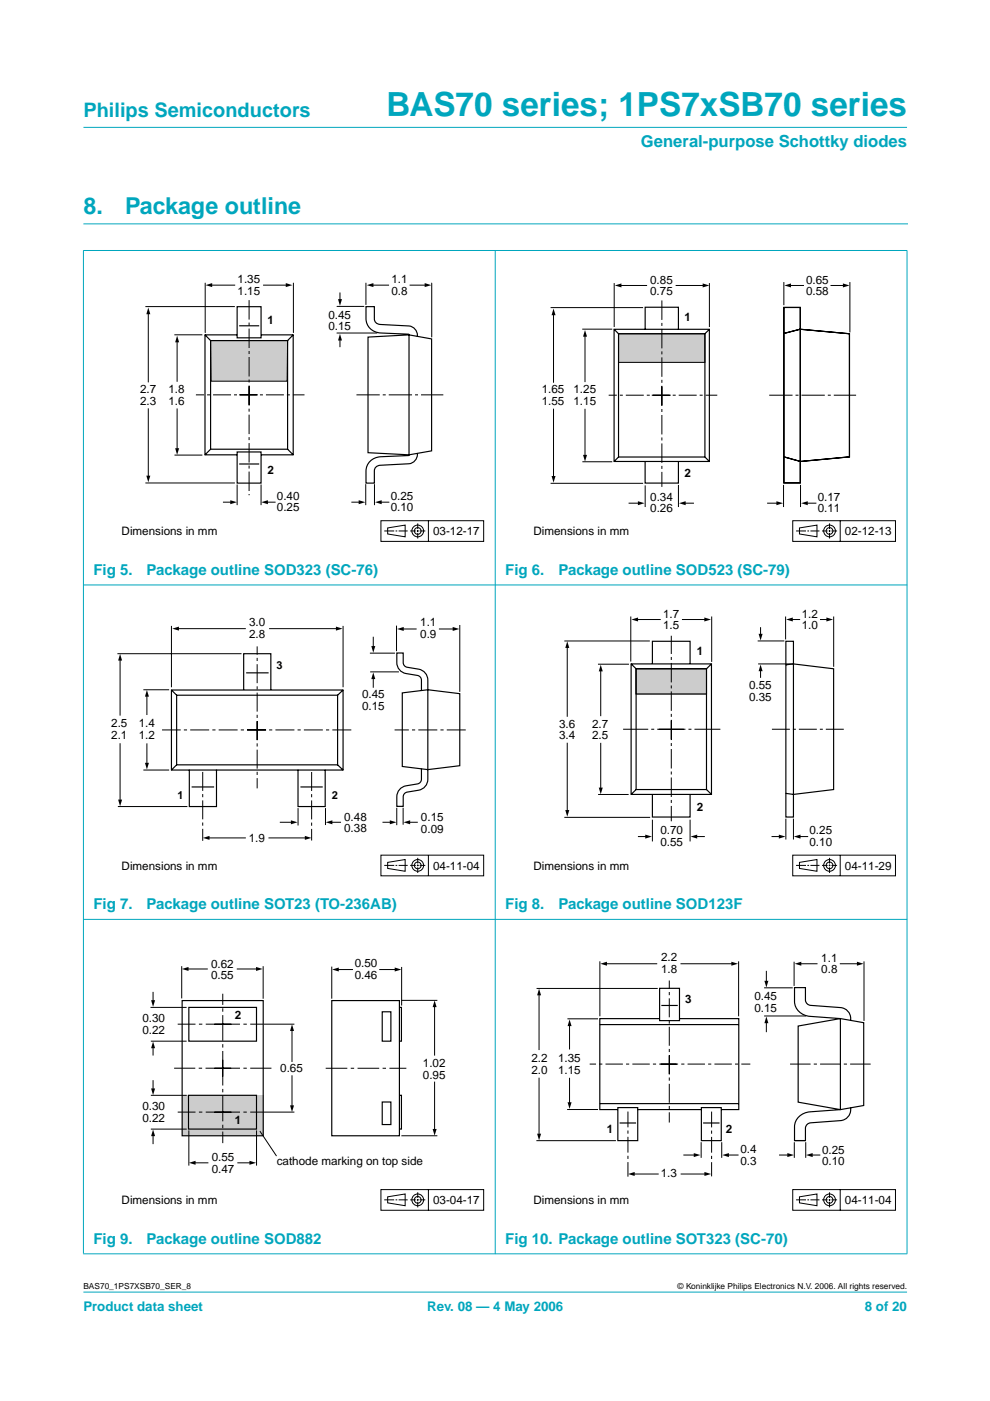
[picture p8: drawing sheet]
<svg xmlns="http://www.w3.org/2000/svg" width="210mm" height="297mm" viewBox="0 0 210 297" stroke-linecap="round" stroke-linejoin="round" font-family="sans-serif">
<g fill="#00a6bd" stroke="#00a6bd" stroke-width=".21">
<path d="M17.7 273.9h174.6z"/>
<path d="M17.7 27h174.6z"/>
<path d="M17.7 53.2v212.6z"/>
<path d="M105 53.1v212.8z"/>
<path d="M192.3 53.2v212.6z"/>
<path d="M17.6 53.1h174.8z"/>
<path d="M17.6 124h174.8z"/>
<path d="M17.6 194.9h174.8z"/>
<path d="M17.6 265.8h174.8z"/>
</g>
<path d="M17.7 47.5h174.7" fill="none" stroke="#00a6bd" stroke-width=".21"/>
<path d="M19.8 57.6h83.1v57.5h-83.1z" fill="none" stroke="#fff" stroke-width=".21"/>
<g fill="none" stroke="#000" stroke-width=".21">
<path d="M30.8 65h19M31.4 66.3v14.8M37 71h5.9M37.6 72.3v8.6M44.7 60.5h5.2M55.8 60.5h5.1M72.1 62v1.7M72.1 71.9v1.7M78.9 60.5h3.6M86.8 60.5h3.5M31.4 86.6v14.5M37 96.5h5.9"/>
<path d="M37.6 86.6v8.7M30.8 102.4h19M47.3 106.5h1.8M56.5 106.5h1.9M74.5 106.5h1.8M80.6 106.5h1.9M80.8 110.4h21.7v4.4h-21.7zM81.5 112.6h2.1M82.2 111.9l3.7-.6v2.5l-3.7-.6zM83.9 112.6h.3M84.5 112.6h1.9M87 112.6h1.2"/>
<path d="M88.4 112.6h.3M88.6 111v1.2M88.6 112.4v.4M88.6 113v1.2M89 112.6h1.2M90.8 110.4v4.4"/>
<circle cx="88.6" cy="112.6" r=".71"/>
<circle cx="88.6" cy="112.6" r="1.24"/>
</g>
<g fill="#000">
<path d="M31.4 65.2l.5 1.4h-.9zM37.6 71.2l.4 1.4h-.9zM43.6 60.5l1.4-.5v.9zM60.6 60l1.4 .5-1.4 .4zM71.7 63.4h.8l-.4 1.4zM72.1 70.8l.4 1.4h-.8zM77.8 60.5l1.4-.5v.9zM90 60l1.5 .5-1.5 .4zM37.1 95h.9l-.4 1.4zM31 100.9h.9l-.5 1.4zM48.8 106.1l1.4 .4-1.4 .4zM55.4 106.5l1.4-.4v.8z"/>
<path d="M76 106.1l1.5 .4-1.5 .4zM79.5 106.5l1.4-.4v.8z"/>
</g>
<path d="M75.6 83.7h18.4" fill="none" stroke="#000" stroke-width=".21" stroke-dasharray="4.9 .6 .6 .6" stroke-linecap="butt"/>
<path d="M44.7 72.2h16.3l-.1 8.6h-16.1z" fill="#ccc" stroke="#000" stroke-width=".21"/>
<g fill="none" stroke="#000" stroke-width=".25">
<path d="M43.5 71l1.2 1.2M44.7 72.2h16.3v23h-16.3zM50.3 65h5.1v6.6h-5.1zM50.3 71h-6.8v25.4h6.8M50.7 69.1h4.3M55.4 71h6.8v25.4h-6.8M62.2 71l-1.2 1.2M78 71.5l8.7-.5 4.8 .9v23.7l-4.8 .8-8.7-.4zM86.7 71v25.4M86.8 71l-.2-.1-5.9-.3a3.1 3.1 0 0 1-3.1-3.1v-2.5h1.8v2.6a1.18 1.18 0 0 0 1.2 1.2l6.1 .3a2.04 2.04 0 0 1 1.8 2.2M44.7 95.2l-1.2 1.2M50.3 95.8h5.1v6.6h-5.1z"/>
<path d="M50.7 98.4h4.3M61 95.2l1.2 1.2M88.5 96.1a2.05 2.05 0 0 1-1.8 2.2l-6.1 .3a1.21 1.21 0 0 0-1.2 1.2v2.6h-1.8a5.3 5.3 0 0 1 .6-4.4 3.4 3.4 0 0 1 2.5-1.2l5.9-.2 .2-.2"/>
</g>
<g fill="none" stroke="#000" stroke-width=".21">
<path d="M43.5 60v10.5M62.2 60v10.5M71.4 70.6h8.5M71.4 65h5.8M77.6 60v4.6M91.5 60v11.5M50.3 102.8v4.2M55.4 102.8v4.2M77.5 102.7v4.3M79.4 102.7v4.3M168.1 110.4h21.8v4.4h-21.8zM168.8 112.6h2.1"/>
<path d="M169.5 111.9l3.7-.6v2.5l-3.7-.6zM171.2 112.6h.3M171.8 112.6h1.9M174.3 112.6h1.2M175.7 112.6h.4M175.9 111v1.2M175.9 112.4v.4M175.9 113v1.2M176.3 112.6h1.2M178.1 110.4v4.4"/>
<circle cx="175.9" cy="112.6" r=".71"/>
<circle cx="175.9" cy="112.6" r="1.24"/>
</g>
<path d="M50.7 83.7h13.9M54.7 83.7h-13.2" fill="none" stroke="#000" stroke-width=".21" stroke-dasharray="3.8 .6 .6 .6" stroke-linecap="butt"/>
<path d="M52.8 85.9v-22.4M52.8 81.9v23.1" fill="none" stroke="#000" stroke-width=".21" stroke-dasharray="4.1 .6 .6 .6" stroke-linecap="butt"/>
<path d="M107.1 57.6h83.1v57.5h-83.1z" fill="none" stroke="#fff" stroke-width=".21"/>
<path d="M131.1 70.8h18.4v6h-18.4z" fill="#ccc" stroke="#000" stroke-width=".21"/>
<g fill="none" stroke="#000" stroke-width=".21">
<path d="M166.2 59.8v4.9M180.2 59.8v10.7M116.7 65.2h19.7M117.4 66.6v14.5M123.4 69.8h6.4M124 71.1v9.9M130.2 60v9.3M131.5 60.5h5.7M143.2 60.5h6.1M150.4 60v9.3M167.4 60.5h3.1M176.1 60.5h2.9"/>
<path d="M117.4 86.6v14.6M123.5 97.9h6.3M124 86.7v10M116.7 102.5h19.7M133.3 106.7h2.2M136.8 102.9v4.6M143.8 102.8v4.7M145.1 106.7h2M162.6 106.7h2.3M166.1 102.8v4.7M169.7 102.8v4.7M171 106.7h2.1"/>
<path d="M24.9 138.6h26.3M25.5 139.8v11.9M36.3 132.7v13M37.6 133.3h14.5M57.1 133.3h14.4M72.7 132.7v13M78.4 138.5h5.3M79.1 135v2.3M84.1 132.6v5.5M85.2 133.4h3.1M93.1 133.4h3.2M97.5 132.5v14.2"/>
<path d="M25.5 157.6v12.2M30.4 146.2h5.5M31.1 147.4v4.2M31.1 157.6v4.4M78.5 142.5h6.1M79.1 143.7v2.1M25 171h14.7M30.4 163.3h5.5M44.1 177.7h8M56.9 177.7h8M59.3 174.3h2.7M63.2 171.3v3.7"/>
<path d="M69 171.3v3.6M70.2 174.3h2.1M81.1 174.3h1.8M84.1 171.3v3.6M85.5 171.3v3.6M86.7 174.3h1.9M80.8 181.3h21.7v4.4h-21.7zM81.5 183.5h2.1M82.2 182.8l3.7-.6v2.5l-3.7-.6zM83.9 183.5h.3M84.5 183.5h1.9M87 183.5h1.2"/>
<path d="M88.4 183.5h.3M88.6 181.9v1.2M88.6 183.3v.4M88.6 183.9v1.2M89 183.5h1.2M90.8 181.3v4.4"/>
<circle cx="88.6" cy="183.5" r=".71"/>
<circle cx="88.6" cy="183.5" r="1.24"/>
</g>
<g fill="#000">
<path d="M117.4 65.4l.4 1.4h-.9zM124 70l.5 1.4h-.9zM130.3 60.5l1.5-.4v.8zM149 60.1l1.4 .4-1.4 .4zM166.3 60.5l1.4-.4v.8zM178.7 60.1l1.4 .4-1.4 .4zM123.6 96.4h.9l-.5 1.5zM116.9 100.9h.9l-.4 1.4zM135.2 106.3l1.5 .4-1.5 .4zM144 106.7l1.4-.4v.8zM164.6 106.3l1.4 .4-1.4 .4zM169.9 106.7l1.4-.4v.8z"/>
<path d="M36.5 133.3l1.4-.4v.8zM71.2 132.9l1.4 .4-1.4 .4zM78.7 137h.9l-.5 1.4zM84.2 133.4l1.4-.5v.9zM96 132.9l1.4 .5-1.4 .4zM25.5 138.6l.4 1.5h-.9zM31.1 146.3l.5 1.4h-.9zM79.1 142.6l.5 1.4h-.9zM25 169.5h.9l-.4 1.4zM30.7 161.7h.9l-.5 1.4zM43 177.7l1.4-.5v.9zM61.7 173.9l1.4 .4-1.4 .5z"/>
<path d="M64.6 177.2l1.4 .5-1.4 .4zM69.1 174.3l1.4-.4v.9zM82.6 173.9l1.5 .4-1.5 .5zM85.5 174.3l1.5-.4v.9z"/>
</g>
<path d="M163.1 83.8h18.4" fill="none" stroke="#000" stroke-width=".21" stroke-dasharray="4.9 .6 .6 .6" stroke-linecap="butt"/>
<path d="M138.2 83.8h13.9M142.2 83.8h-13.1" fill="none" stroke="#000" stroke-width=".21" stroke-dasharray="3.8 .6 .6 .6" stroke-linecap="butt"/>
<path d="M140.3 85.9v-22.3M140.3 82v21.2" fill="none" stroke="#000" stroke-width=".21" stroke-dasharray="4.1 .6 .6 .6" stroke-linecap="butt"/>
<g fill="none" stroke="#000" stroke-width=".25">
<path d="M130.2 69.8h20.2v28h-20.2zM130.2 69.8l.9 1M131.1 70.8h18.4v26.1h-18.4zM136.8 69.8v-4.7h7v4.7M150.4 69.8l-.9 1M166.2 65.2h3.5v37.2h-3.5zM166.2 70.7l3.4-.9 10.5 1v26.1l-10.4 .9-3.5-.9M131.1 96.9l-.9 .9M136.8 97.8v4.6h7v-4.6M149.5 96.9l.9 .9M36.3 146.3h36.4v17h-36.4zM36.3 146.3l1.2 1.1"/>
<path d="M37.5 147.4h34.1v14.8h-34.1zM51.7 146.3v-7.7h5.7v7.7M52.2 142.7h4.8M72.7 146.3l-1.1 1.1M85.3 146.9l5.4-.7 6.8 .9v15.2l-6.8 .9-5.4-.7zM89.4 146.4v-2.2a1.01 1.01 0 0 0-.9-1l-2.4-.4a2.35 2.35 0 0 1-2-2.3v-2h1.4v2a1.01 1.01 0 0 0 .8 1l2.5 .4a2.35 2.35 0 0 1 1.9 2.3v19a3.8 3.8 0 0 1-.9 3.9l-1 .4-2.5 .4a1.01 1.01 0 0 0-.8 1v2.1h-1.4a3.8 3.8 0 0 1 1-4l1-.4 2.4-.4a1.01 1.01 0 0 0 .9-1v-2.2M37.5 162.2l-1.2 1.1M40.1 163.2v7.8h5.8v-7.8M40.6 166.9h4.8M63.2 163.2v7.8h5.7v-7.8M63.7 166.9h4.7M71.6 162.2l1.1 1.1"/>
</g>
<path d="M19.8 128.5h83.1v57.5h-83.1z" fill="none" stroke="#fff" stroke-width=".21"/>
<path d="M52.4 154.8h22.2M54.5 156.9v-19.9M54.5 152.9v14.3M56.4 154.8h-22M98.7 154.8h-15M43 163.7v14.6M66.1 163.7v14.5" fill="none" stroke="#000" stroke-width=".21" stroke-dasharray="4 .7 .7 .7" stroke-linecap="butt"/>
<path d="M134.9 141.8h14.9v5.3h-14.9z" fill="#ccc" stroke="#000" stroke-width=".21"/>
<path d="M107.1 128.5h83.1v57.5h-83.1z" fill="none" stroke="#fff" stroke-width=".21"/>
<g fill="none" stroke="#000" stroke-width=".21">
<path d="M119.7 135.9h18.1M120.3 137.1v14.9M133.7 130.7v9.6M135 131.4h5.1M144.6 131.4h5M150.9 130.7v9.6M161.3 133v1.7M166.6 130.7v4.9M167.8 131.4h1.8M173.9 131.4h1.6M176.8 130.7v10.7M120.3 157.5v14.5"/>
<path d="M126.8 140.8h6.6M127.4 142.1v9.7M127.4 157.5v9.8M161.3 142v1.7M119.7 173.3h18.2M126.8 168.4h6.5M135.3 177.4h1.8M147.5 177.4h1.9M163.6 177.4h1.8M169.4 177.4h1.9M168.1 181.3h21.8v4.4h-21.8zM168.8 183.5h2.1"/>
<path d="M169.5 182.8l3.7-.6v2.5l-3.7-.6zM171.2 183.5h.3M171.8 183.5h1.9M174.3 183.5h1.2M175.7 183.5h.4M175.9 181.9v1.2M175.9 183.3v.4M175.9 183.9v1.2M176.3 183.5h1.2M178.1 181.3v4.4"/>
<circle cx="175.9" cy="183.5" r=".71"/>
<circle cx="175.9" cy="183.5" r="1.24"/>
</g>
<g fill="#000">
<path d="M120.3 136l.4 1.4h-.8zM133.9 131.4l1.4-.5v.9zM149.3 130.9l1.4 .5-1.4 .4zM160.8 134.4h.9l-.4 1.4zM166.7 131.4l1.4-.5v.9zM175.2 130.9l1.4 .5-1.4 .4zM127.4 140.9l.4 1.4h-.8zM161.3 140.9l.4 1.4h-.9zM119.9 171.7h.8l-.4 1.5zM127 167h.8l-.4 1.4zM136.8 177l1.4 .4-1.4 .4zM146.4 177.4l1.4-.4v.8z"/>
<path d="M165.1 177l1.4 .4-1.4 .4zM168.3 177.4l1.4-.4v.8z"/>
</g>
<path d="M163.7 154.6h15.6" fill="none" stroke="#000" stroke-width=".21" stroke-dasharray="3.8 .6 .6 .6" stroke-linecap="butt"/>
<path d="M134.9 141.8h14.9v5.3h-14.9z" fill="#ccc" stroke="#000" stroke-width=".21"/>
<path d="M166.6 136h1.6v37.2h-1.6zM133.8 140.8h17v27.6h-17zM133.8 140.8l1.1 1M134.9 141.8h14.9v25.6h-14.9zM138.3 140.8v-4.8h8v4.8M150.8 140.8l-1 1M166.6 141l1.6-.2 8.5 1v25.6l-8.5 1-1.6-.2M134.9 167.4l-1.1 1M138.3 168.4v4.8h8v-4.8M149.8 167.4l1 1" fill="none" stroke="#000" stroke-width=".25"/>
<g fill="none" stroke="#000" stroke-width=".21">
<path d="M160.6 135.9h5.7M160.7 140.8h7.5M138.3 173.8v4.6M146.3 173.8v4.6M166.6 173.6v4.4M168.2 173.6v4.4M31.9 213.6h7.7M32.5 210.3v2M38.5 204.8v6.9M39.6 205.4h4.5M50.2 205.4h4.4M55.8 204.8v7"/>
<path d="M61.9 218.3v6.9M70.3 204.9v6.8M71.5 205.6h3.3M80.4 205.6h3.6M85.1 212.1h7.6M85.2 205v8.2M92.1 213.2v10.6M32 220.7h7.6M32.5 222v1.8M32.5 229v2.1M61.9 228v6.6M92.1 229.3v10.3"/>
<path d="M32.5 240.6v2M41.1 246.5h3.1M50.3 246.5h2.9M80.8 252.2h21.7v4.4h-21.7zM81.5 254.4h2.1M82.2 253.8l3.7-.7v2.5l-3.7-.6zM83.9 254.4h.3M84.5 254.4h1.9M85.1 240.8h7.6M87 254.4h1.2M88.4 254.4h.3M88.6 252.8v1.2"/>
<path d="M88.6 254.2v.4M88.6 254.8v1.2M89 254.4h1.2M90.8 252.2v4.4"/>
<circle cx="88.6" cy="254.4" r=".71"/>
<circle cx="88.6" cy="254.4" r="1.24"/>
</g>
<path d="M139.7 154.6h13M145 154.6h-12.9" fill="none" stroke="#000" stroke-width=".21" stroke-dasharray="5.6 .6 .6 .6" stroke-linecap="butt"/>
<path d="M142.3 156.8v-22M142.3 152.8v21.3" fill="none" stroke="#000" stroke-width=".21" stroke-dasharray="4.1 .6 .6 .6" stroke-linecap="butt"/>
<path d="M19.8 199.5h83.1v57.5h-83.1z" fill="none" stroke="#fff" stroke-width=".21"/>
<g fill="#000">
<path d="M32 212.1h.9l-.4 1.4zM38.6 205.4l1.4-.4v.9zM54.3 205l1.4 .4-1.4 .5zM61.9 217.2l.4 1.4h-.8zM70.4 205.6l1.4-.5v.9zM83.7 205.1l1.4 .5-1.4 .4zM92.1 212.1l.5 1.4h-.9zM32.5 220.8l.4 1.4h-.9zM32 230.8h.9l-.4 1.4zM61.5 234.4h.8l-.4 1.4zM91.7 239.4h.9l-.5 1.4zM32.5 239.5l.4 1.4h-.9z"/>
<path d="M40.1 246.5l1.4-.4v.9zM52.9 246.1l1.4 .4-1.4 .5z"/>
</g>
<path d="M69.1 226.5h17.1" fill="none" stroke="#000" stroke-width=".21" stroke-dasharray="4.6 .7 .7 .7" stroke-linecap="butt"/>
<path d="M38.6 232.2h17.2v8.6h-17.2z" fill="#ccc"/>
<path d="M45.5 217.1h10.3M49.1 217.1h-11.4M45.5 226.5h12M45.5 235.8h10.4M47.2 228.3v-17.6M47.2 224.7v17.7M49 226.5h-12.1M49.1 235.8h-11.4" fill="none" stroke="#000" stroke-width=".21" stroke-dasharray="5.4 .7 .7 .7" stroke-linecap="butt"/>
<g fill="none" stroke="#000" stroke-width=".21">
<path d="M55.9 217.1h6.5M113.8 209.6h25.7M114.3 210.7v11.9M120.3 216h6.5M120.8 217.3v5.2M127.2 203.8v11.7M128.3 204.3h11M144.3 204.3h11M156.6 203.8v11.7M162 209.4h6.1M162 215.4h8.9M162.5 205.8v2.4"/>
<path d="M162.5 216.7v2.1M168.4 203.9v5.1M169.5 204.3h3.8M178.1 204.3h3.9M183.2 203.8v12.7M32 232.2h7.6M32 239.4h7.6M40 239.7v7.4M54.4 239.7v7.4M55.1 239.8l3.5 5.3M55.9 235.8h6.5M84.7 220.7h.1"/>
<path d="M114.3 228.5v12.1M120.2 235.2h6.6M120.8 228.5v5.5M113.7 241.8h16.9M134.2 248.9h5.5M144.3 248.9h5.3M144.9 244.9h2.5M148.7 242.2v3.3M153 242.2v3.3M154.3 244.9h2.3M165.2 244.9h2M168.1 252.2h21.8v4.4h-21.8z"/>
<path d="M168.4 242.2v3.3M168.8 254.4h2.1M169.5 253.8l3.7-.7v2.5l-3.7-.6zM170.8 242.2v3.3M171.2 254.4h.3M171.8 254.4h1.9M172 244.9h1.9M174.3 254.4h1.2M175.7 254.4h.4M175.9 252.8v1.2M175.9 254.2v.4M175.9 254.8v1.2"/>
<path d="M176.3 254.4h1.2M178.1 252.2v4.4"/>
<circle cx="175.9" cy="254.4" r=".71"/>
<circle cx="175.9" cy="254.4" r="1.24"/>
</g>
<g fill="none" stroke="#000" stroke-width=".25">
<path d="M38.6 212.1h17.2v28.7h-17.2zM40 213.6h14.4v7.1h-14.4zM70.3 212.1h14.4v28.7h-14.4zM81 214.5h1.9v6.2h-1.9zM84.7 213.6h.4v7.1h-.4M127.2 217.2h29.4M139.9 209.5h4.2v6.9h-4.2zM139.9 216h-12.7v19.3h3.8M140.2 213.2h3.5M144.1 216h12.5v19.3h-3.7M169.2 217.5l9-1.5 4.9 .8v17.6l-4.9 .9-9-1.6zM178.2 216l-6.5-.5a3.4 3.4 0 0 1-3.2-3.2v-2.9h2.3v2.7a1.2 1.2 0 0 0 1.1 1.1l6.3 .4a2.38 2.38 0 0 1 2.2 2.7"/>
<path d="M178.2 216v19.3l-6.5 .4a3.4 3.4 0 0 0-3.2 3.2v2.9h2.3v-2.7a1.2 1.2 0 0 1 1.1-1l6.3-.5a2.38 2.38 0 0 0 2.2-2.7M40 232.2h14.4v7.2h-14.4zM81 233.6h1.9v4.8h-1.9zM84.7 232.2h.4v7.2h-.4M127.2 234h29.4M131 234.8h4.2v7h-4.2zM131.4 238.1h3.5M135.2 235.3h13.5M148.7 234.8h4.2v7h-4.2zM149.1 238.1h3.5M168.5 241.8h2.3"/>
</g>
<path d="M107.1 199.5h83.1v57.5h-83.1z" fill="none" stroke="#fff" stroke-width=".21"/>
<g fill="#000">
<path d="M114.3 209.6l.4 1.4h-.8zM120.8 216.1l.4 1.5h-.9zM127.3 204.3l1.4-.4v.8zM155.1 203.9l1.4 .4-1.4 .4zM162.1 208h.8l-.4 1.4zM162.5 215.5l.4 1.4h-.8zM168.5 204.3l1.4-.4v.8zM181.7 203.9l1.4 .4-1.4 .4zM120.3 233.7h.9l-.4 1.4zM113.9 240.4h.8l-.4 1.4zM133.2 248.9l1.4-.4v.8zM147.1 244.5l1.4 .4-1.4 .4z"/>
<path d="M149.4 248.5l1.4 .4-1.4 .4zM153.1 244.9l1.4-.4v.8zM166.9 244.5l1.4 .4-1.4 .4zM170.9 244.9l1.4-.4v.8z"/>
</g>
<path d="M140.1 225.6h19M143.5 225.6h-18.5" fill="none" stroke="#000" stroke-width=".21" stroke-dasharray="3.7 .7 .7 .7" stroke-linecap="butt"/>
<path d="M141.9 227.8v-19.9M141.9 223.8v14.2" fill="none" stroke="#000" stroke-width=".21" stroke-dasharray="4 .7 .7 .7" stroke-linecap="butt"/>
<path d="M133.1 235.7v13.8M150.9 235.7v13.7" fill="none" stroke="#000" stroke-width=".21" stroke-dasharray="3.4 .7 .7 .7" stroke-linecap="butt"/>
<path d="M184.6 225.6h-17.2" fill="none" stroke="#000" stroke-width=".21" stroke-dasharray="4.4 .7 .7 .7" stroke-linecap="butt"/>
<text font-size="7.1" fill="#00a6bd" x="81.9" y="24.7">BAS70 series; 1PS7xSB70 series</text>
<g font-size="4.9" fill="#00a6bd">
<text x="17.7" y="45.5">8.</text>
<text x="26.5" y="45.5">Package outline</text>
</g>
<text font-size="4.2" fill="#00a6bd" x="17.7" y="24.9">Philips Semiconductors</text>
<text font-size="3.5" fill="#00a6bd" x="135.9" y="31.1">General-purpose Schottky diodes</text>
<g font-size="3.2" fill="#00a6bd">
<text x="19.8" y="121.9">Fig 5.</text>
<text x="31.1" y="121.9">Package outline SOD323 (SC-76)</text>
<text x="107.1" y="121.9">Fig 6.</text>
<text x="118.4" y="121.9">Package outline SOD523 (SC-79)</text>
<text x="19.8" y="192.8">Fig 7.</text>
<text x="31.1" y="192.8">Package outline SOT23 (TO-236AB)</text>
<text x="107.1" y="192.8">Fig 8.</text>
<text x="118.4" y="192.8">Package outline SOD123F</text>
<text x="19.8" y="263.7">Fig 9.</text>
<text x="31.1" y="263.7">Package outline SOD882</text>
<text x="107.1" y="263.7">Fig 10. Package outline SOT323 (SC-70)</text>
</g>
<g font-size="2.8" fill="#00a6bd">
<text x="17.7" y="278">Product data sheet</text>
<text x="90.6" y="278">Rev. 08 — 4 May 2006</text>
<text x="183.4" y="278">8 of 20</text>
</g>
<g font-size="2.5">
<text x="50.4" y="60.1">1.35</text>
<text x="50.4" y="62.5">1.15</text>
<text x="83" y="60.1">1.1</text>
<text x="83" y="62.5">0.8</text>
<text x="137.9" y="60.1">0.85</text>
<text x="137.9" y="62.6">0.75</text>
<text x="170.9" y="60.1">0.65</text>
<text x="170.9" y="62.6">0.58</text>
<text x="56.7" y="68.8">1</text>
<text x="69.6" y="67.5">0.45</text>
<text x="69.6" y="70">0.15</text>
<text x="145.1" y="68">1</text>
<text x="29.7" y="83.3">2.7</text>
<text x="35.7" y="83.3">1.8</text>
<text x="114.9" y="83.4">1.65</text>
<text x="121.6" y="83.4">1.25</text>
<text x="29.7" y="85.8">2.3</text>
<text x="35.7" y="85.8">1.6</text>
<text x="114.9" y="85.9">1.55</text>
<text x="121.6" y="85.9">1.15</text>
<text x="56.7" y="100.5">2</text>
<text x="145.1" y="101.2">2</text>
<text x="58.7" y="105.9">0.40</text>
<text x="82.8" y="105.9">0.25</text>
<text x="137.9" y="106.1">0.34</text>
<text x="173.4" y="106.1">0.17</text>
<text x="25.8" y="113.5">Dimensions in mm</text>
<text x="58.7" y="108.4">0.25</text>
<text x="82.8" y="108.4">0.10</text>
<text x="91.8" y="113.5">03-12-17</text>
<text x="113.1" y="113.5">Dimensions in mm</text>
<text x="137.9" y="108.6">0.26</text>
<text x="173.4" y="108.6">0.11</text>
<text x="179.1" y="113.5">02-12-13</text>
<text x="140.6" y="131">1.7</text>
<text x="170" y="131">1.2</text>
<text x="52.8" y="132.7">3.0</text>
<text x="52.8" y="135.2">2.8</text>
<text x="89.1" y="132.8">1.1</text>
<text x="89.1" y="135.3">0.9</text>
<text x="140.6" y="133.4">1.5</text>
<text x="170" y="133.4">1.0</text>
<text x="147.7" y="138.9">1</text>
<text x="76.8" y="148.1">0.45</text>
<text x="158.8" y="146.2">0.55</text>
<text x="158.8" y="148.6">0.35</text>
<text x="23.6" y="154.1">2.5</text>
<text x="29.4" y="154.1">1.4</text>
<text x="76.8" y="150.5">0.15</text>
<text x="118.5" y="154.3">3.6</text>
<text x="125.5" y="154.3">2.7</text>
<text x="23.6" y="156.6">2.1</text>
<text x="29.4" y="156.6">1.2</text>
<text x="118.5" y="156.7">3.4</text>
<text x="125.5" y="156.7">2.5</text>
<text x="73" y="174">0.48</text>
<text x="147.7" y="171.9">2</text>
<text x="52.7" y="178.4">1.9</text>
<text x="73" y="176.5">0.38</text>
<text x="89.3" y="174.1">0.15</text>
<text x="89.3" y="176.5">0.09</text>
<text x="140" y="176.9">0.70</text>
<text x="140" y="179.4">0.55</text>
<text x="171.6" y="176.9">0.25</text>
<text x="171.6" y="179.4">0.10</text>
<text x="25.8" y="184.4">Dimensions in mm</text>
<text x="91.8" y="184.4">04-11-04</text>
<text x="113.1" y="184.4">Dimensions in mm</text>
<text x="179.1" y="184.4">04-11-29</text>
<text x="140.2" y="203.8">2.2</text>
<text x="174.1" y="203.9">1.1</text>
<text x="44.8" y="205.2">0.62</text>
<text x="44.8" y="207.7">0.55</text>
<text x="75.2" y="205.1">0.50</text>
<text x="75.2" y="207.6">0.46</text>
<text x="140.2" y="206.3">1.8</text>
<text x="174.1" y="206.3">0.8</text>
<text x="145.2" y="212.7">3</text>
<text x="160" y="212.1">0.45</text>
<text x="160" y="214.6">0.15</text>
<text x="30.2" y="216.7">0.30</text>
<text x="30.2" y="219.1">0.22</text>
<text x="49.8" y="216.1">2</text>
<text x="59.4" y="227.3">0.65</text>
<text x="89.7" y="226.2">1.02</text>
<text x="112.7" y="225.2">2.2</text>
<text x="112.7" y="227.7">2.0</text>
<text x="118.3" y="225.2">1.35</text>
<text x="118.3" y="227.7">1.15</text>
<text x="89.7" y="228.7">0.95</text>
<text x="30.2" y="235.4">0.30</text>
<text x="30.2" y="237.8">0.22</text>
<text x="49.8" y="238.4">1</text>
<text x="128.7" y="240.2">1</text>
<text x="153.9" y="240.2">2</text>
<text x="157" y="244.5">0.4</text>
<text x="174.3" y="244.6">0.25</text>
<text x="44.9" y="246.1">0.55</text>
<text x="44.9" y="248.6">0.47</text>
<text x="58.7" y="246.9">cathode marking on top side</text>
<text x="140.1" y="249.6">1.3</text>
<text x="157" y="247">0.3</text>
<text x="174.3" y="247.1">0.10</text>
<text x="25.8" y="255.3">Dimensions in mm</text>
<text x="91.8" y="255.3">03-04-17</text>
<text x="113.1" y="255.3">Dimensions in mm</text>
<text x="179.1" y="255.3">04-11-04</text>
</g>
<g font-size="2.3">
<text x="58.6" y="141.8">3</text>
<text x="37.6" y="169.4">1</text>
<text x="70.4" y="169.4">2</text>
</g>
<g font-size="1.8">
<text x="17.7" y="273.4">BAS70_1PS7XSB70_SER_8</text>
<text x="143.7" y="273.4">© Koninklijke Philips Electronics N.V. 2006. All rights reserved.</text>
</g>
</svg>
